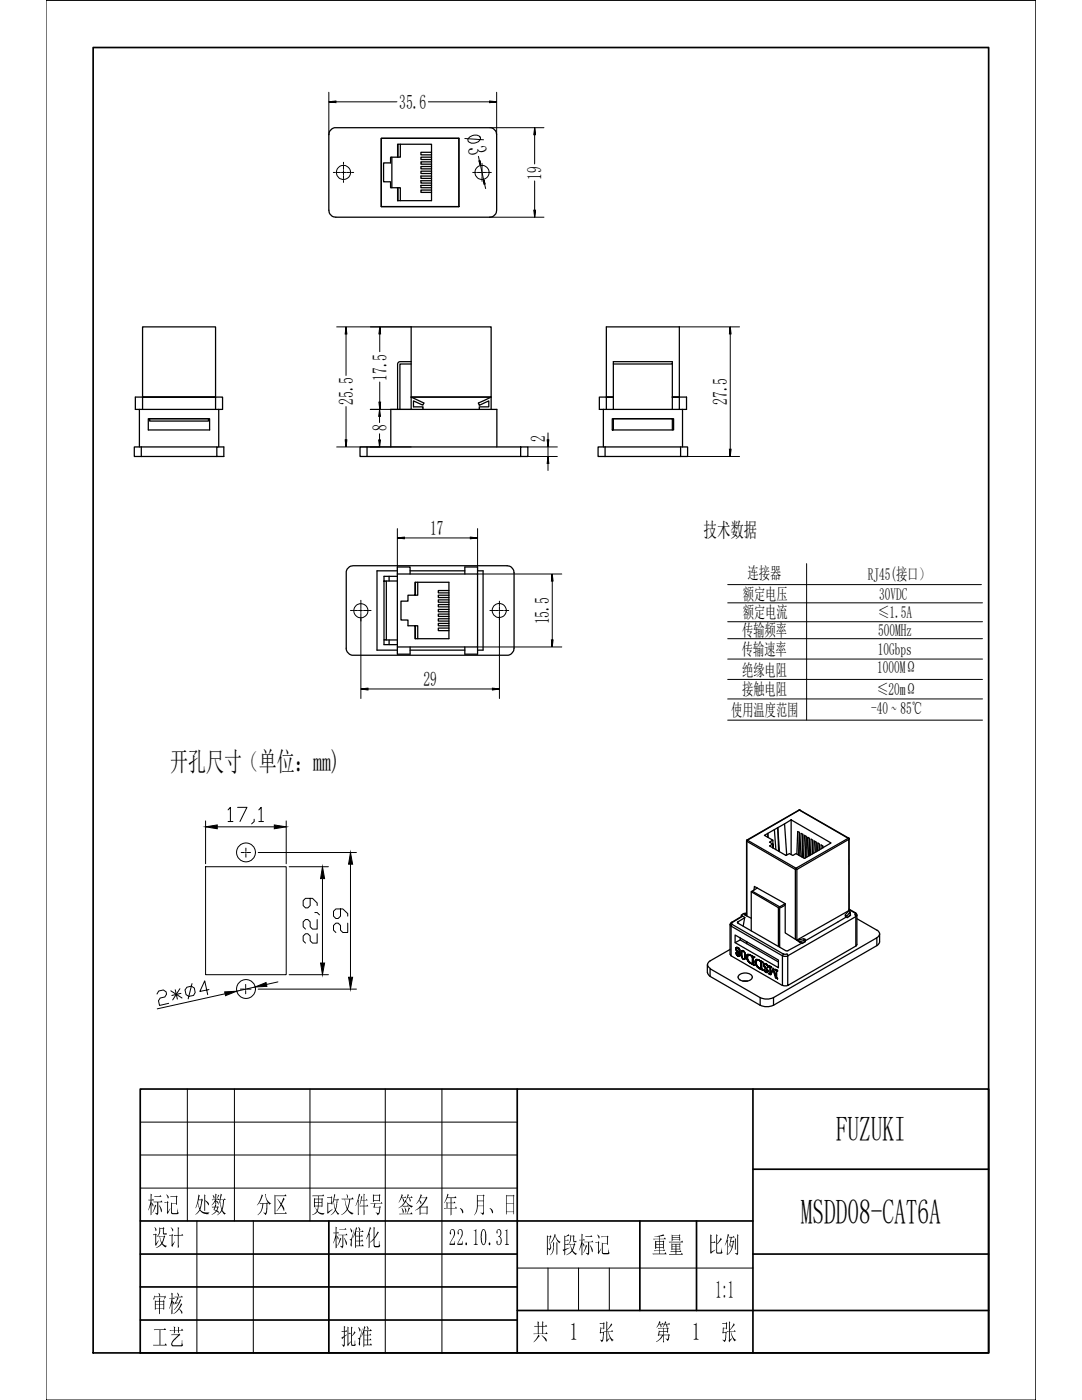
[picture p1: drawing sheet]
<svg xmlns="http://www.w3.org/2000/svg" width="216mm" height="279mm" viewBox="0 0 216 279" stroke-linecap="round" stroke-linejoin="round" font-family="sans-serif">
<!-- layer: 0 -->
<g fill="none" stroke="#000" stroke-width=".25">
<path d="M66.3 25.7l.5-.2h30.9a1.45 1.45 0 0 1 1.4 1.4v15.1a1.45 1.45 0 0 1-1.4 1.3h-30.7a1.45 1.45 0 0 1-1.4-1.3v-15.1l.2-.8zM76.1 27.6h15.5v13.6h-15.5zM78.2 31.4v6.1M79.3 37.5l.1 2.5M79.3 28.8h6.8v11.2h-6.8v-2.5h-1.4v-1.2h-1.4v-3.8h1.4v-1.1h1.4zM79.4 37.5h.5v2.5M79.4 28.8l-.1 2.6M79.9 28.8v2.6h-.5M86.1 35.1h-2.1v.5h2.1M86.1 36.1h-2.1v.4h2.1M86.1 37h-2.1v.5h2.1M86.1 30.4h-2.1v.5h2.1"/>
<path d="M86.1 33.2h-2.1v.5h2.1M86.1 37.9h-2.1v.5h2.1M86.1 31.4h-2.1v.4h2.1M86.1 34.2h-2.1v.4h2.1M86.1 32.3h-2.1v.5h2.1M28.4 65.2h14.6v14h-14.6zM82 65.2h16v14h-16zM82 72.2h-2.2l-.4 .3-.1 9.2M82 72.6h-2.2v9.1M82 79.2h16v2.5M82 79.2l2.6 1.2-.2 .5-1.9-.9v1.2h1.9v.5h-2.4zM98 79.2l-2.5 1.2 .1 .5 1.9-.9v1.2h-1.9v.5h2.4"/>
<path d="M121 79.2h1.4h-2.8v2.5h.8M122.4 72.2h11.8v.4h-11.8zM122.4 72.6v9.1M134.2 79.2h2.8v2.5h-.8M134.2 72.6v9.1M27.8 81.7h-.8v-2.5h17.4v2.5h-.8M27.8 89.2v-7.5h15.8v7.5M28.2 89.2h-1.4v1.9h1.4M28.2 89.2v1.9M28.2 89.2h15.1M28.2 91.1h15.1M28.4 81.7v-2.5h14.6v2.5"/>
<path d="M29.6 83.6h12.2v2.2h-12.2zM29.8 83.6h11.8v.4h-11.8zM43.3 89.2h1.4v1.9h-1.4zM73.2 89.2v1.9M82 81.7h-4v7.5M84.4 81.7h11.2M98 81.7h1.1v7.5M103.9 89.2h1.4v1.9h-1.4zM103.9 89.2h-32.1v1.9h32.1M120.4 81.7h15.8v7.5M120.4 81.7v7.5M120.7 89.2h15.1v1.9h-15.1"/>
<path d="M120.7 89.2h-1.4v1.9h1.4M120.7 89.2v1.9M121 81.7v-16.5h14.6v16.5M122.2 83.6h12.2v2.2h-12.2zM122.4 85.8v-2.2h11.8v2.2M135.8 89.2h1.4v1.9h-1.4M69.3 113.5l.4-.4 .8-.2h30.7a1.45 1.45 0 0 1 1.4 1.4v15.1a1.45 1.45 0 0 1-1.4 1.4h-30.7a1.45 1.45 0 0 1-1.4-1.4v-15.4zM76.6 116h.5v11.7h-.5zM77.1 116h2.2M77.6 115v1M79.3 114.6h16v14.5h-16zM79.3 114.6v-1.4h2.5v1.4"/>
<path d="M79.3 115h-2.7v1M79.3 113.9h-4.1v15.9h4.1M81.8 113.9h11M82.8 116.2h6.8v11.3h-6.8v-2.6h-1.4v-1.2h-1.4v-3.7h1.4v-1.2h1.4zM82.9 116.2l-.1 2.6M83.4 116.2v2.6h-.5M89.6 119.7h-2.1v.5h2.1M89.6 117.9h-2.1v.4h2.1M89.6 118.8h-2.1v.5h2.1M92.8 114.6v-1.4h2.5v1.4M95.3 113.9h1.1v15.9h-1.1M76.6 127.7v1h2.7"/>
<path d="M77.1 127.7h2.2M77.6 127.7v1M79.3 129.1v1.5h2.5v-1.5M81.8 129.8h11M82.8 124.9h.1M82.9 127.5v-2.6h.5v2.6M89.6 125.3h-2.1v.6h2.1M89.6 120.7h-2.1v.4h2.1M89.6 121.6h-2.1v.5h2.1M89.6 124.4h-2.1v.5h2.1M89.6 123.5h-2.1v.5h2.1M89.6 122.6h-2.1v.4h2.1"/>
<path d="M92.8 129.1v1.5h2.5v-1.5M149 167.8v15M149.1 167.6l-.1 .3zM149.9 178v7.8M150.1 177.8l5.5 3.2M150.5 177.6v-.7l6.2 3.4-1.4 .8M151.1 177.2l-1.2 .8 5.4 3.1M152.5 166.7l5.4-3.1 7.9 4.6-5.3 3.1-1.7-1-.6 .4-.7-.4-.7 .4-3.3-1.9 .7-.4-.7-.3 .7-.4zM153.2 166.3v.8M154.2 167.7v1.5v-.8M154.5 165.6l.3 3.9M155.4 169.9l-.2-4.7 .3 4.8"/>
<path d="M156.5 164.4l.5 6.2-.2 .1M157.9 163.6v7M158.9 173.3l.1 .2h-.3l.2-.2M159 170.4l.2-4.5 .3 .2-.1 4.6M159.4 161.7l-10.3 5.9M159.4 161.7h.1M159.5 161.7l-10.4 6 9.7 5.6M159.5 161.7l9.7 5.6-10.4 6M159.5 166.1l-.2 4.5M159.6 161.7l9.7 5.6M159.6 170.8l.3-4.5 .3 .2-.1 4.6M160.2 166.5l-.2 4.5"/>
<path d="M160.8 171.2l.1-4.3-.4-.2-.2 4.5M160.9 166.9l-.2 4.3M161.5 170.8v-3.5l-.1 3.5M161.5 167.3l-.3-.2-.2 3.9M162.2 170.3v-2.6l-.4-.2-.1 3.1M162.2 167.7l-.1 2.7M162.9 170v-1.9l-.4-.2-.1 2.3M162.9 168.1l-.1 1.9M163.5 168.4v1.2v-1.2l-.3-.2-.1 1.6M164.2 168.8v.4v-.4l-.4-.2v.8M169.3 167.3h.1v.2zM169.4 167.4v14.4v-14.3l-10.4 6v14.1"/>
<path d="M141.1 192.5v1.6M141.2 194.1l.1 .4 .4 .3M141.7 193.3l10 5.8v1.5l-10-5.7zM141.7 191.7a.8 .8 0 0 0-.5 .8 .8 .8 0 0 0 .5 .8M145.7 189.5l-4 2.3M145.7 184.5l.2 .3M145.7 190.4l.2 .4M145.9 184.8l10.2 6v5.9l-10.2-5.9zM146 184.1h.1l-.1 .2 .1 .2M146.1 184.5l10.2 5.9M146.1 184.5l-.2 .3M146.7 186.6l8.6 5v1.5l-8.6-5z"/>
<path d="M146.8 189.3l.1 .1M146.8 189.3h.1M146.9 189.1h.3l.4 .4a.3 .3 0 0 1 .1 .4 .3 .3 0 0 1-.3 .1 .41 .41 0 0 1 .3 .5 .41 .41 0 0 1-.4 .3l-.4-.3a.27 .27 0 0 1 0-.4 .27 .27 0 0 1 .3-.1l-.3-.4zM146.9 189.5v.1M146.9 189.4v.1M146.9 189.2h.1M146.9 189.1h.1M146.9 190.4h.1M147 190.3h.1M146.9 190.3h.1M146.9 190.2h.1M146.9 190.1v.1"/>
<path d="M147 189.6h.1M146.9 189.6h.1M146.9 190.5h.1M146.9 189.7h.1M147 190h.1M147 189.1h-.1M147 190h-.1M147 190.5h.1M147 189.9h.2M147 189.8h.1M147.1 189.1h.1M147.1 189.1l-.1 .4 .3 .5"/>
<path d="M147.1 189.9h.1M147.1 190.5v.1M147.1 190.5h-.1M147.1 190.1v.5l.2 .2 .2-.1M147.1 189.9l.1 .1M147.2 189.1h.1M147.2 190h.1M147.2 190.7h.1M147.2 190.7h-.1M147.2 190.6l-.1 .1M147.3 189.1h.1M147.2 190.8h.1"/>
<path d="M147.2 184v.2M147.3 190.1h.1M147.2 190.7v.1M147.3 190.2h.1M147.3 190.8h.1M147.3 190h.1M147.3 189.1v.2M147.4 189.3h.1M147.4 190.8h.1M147.4 189.3v.1M147.5 190.3h.1M147.4 190.2h.1"/>
<path d="M147.4 190.2h-.1M147.5 189.9h.1M147.4 189.9h.1M147.4 189.4h.1M147.4 190.2l.1 .1M147.4 190h.1M147.5 189.9l-.2 .1M147.6 189.9h.1M147.6 189.4h.1M147.5 190.7l-.1 .1M147.6 190.6h.1M147.6 190.5h.1"/>
<path d="M147.5 190.8l-.1 .1M147.5 189.9h-.1M147.5 189.4h.1M147.5 189.4h-.1M147.5 190.7h.1M147.5 190.4h.1M147.5 190.4v.1M147.5 190.8h.1M147.6 194.5a1.72 1.72 0 0 1 2.5 .5 1.69 1.69 0 0 1-2.6 .4 .56 .56 0 0 1 .1-.9zM147.6 189.7h.1M147.6 189.7l-.1 .1M147.6 189.7h-.1"/>
<path d="M147.6 189.6l-.1 .1M147.6 189.5l-.1 .1M147.6 190.7h-.1M147.6 190.5l-.1 .1M147.6 190.5h-.1M147.6 190.8h-.2M147.6 190h-.2M147.6 190h.1M147.7 187.2v.4l7.6 4.4M147.7 187.6l-1 .5M147.9 190.5h.1M147.9 190.4h.1"/>
<path d="M147.9 190.3l.1 .1M147.9 190.2l.1 .1M147.9 190.2h.1M147.9 190.1l.1 .1M147.9 190.8h.1M147.9 190.7h.1M147.9 190.6h.1M147.9 190.1h.1M147.9 189.9v.1M148 189.9a.5 .5 0 0 1 .5 0 .5 .5 0 0 1 .2 .5l.1 .5a.38 .38 0 0 1-.3 .6 .38 .38 0 0 1-.5-.4l-.1-.6zM148 190.8v.1M148 189.9h.1"/>
<path d="M148 190.9v.1M148.1 189.8h-.1M148.1 191l-.1 .1M148.1 189.7h.1M148.1 182.8l-2.4 1.6v6.1M148.1 191.1h.1M148.2 191.3h.1M148.2 191.2h-.1M148.3 189.7h.1M148.2 182.8l-2.1 1.3M148.2 195.8h1M148.3 189.7l-.3 .3v.8a.47 .47 0 0 0 .5 .5"/>
<path d="M148.3 191.3h-.1M148.3 189.8h.1M148.3 189.7l-.1 .1M148.3 191.3v.1M148.3 191.4h.1M148.3 189.7v.1M148.3 189.8l.1 .1M148.4 191.4h.1M148.4 191.4h-.1M148.4 189.8v.1M148.4 191.5h.1M148.5 189.9h.1"/>
<path d="M148.5 191.3h.1M148.5 189.9v.1M148.5 191.5h.1M148.5 191.4l-.1 .1M148.6 191.3h.1M148.5 190v.1M148.6 190.5v.1zM148.6 183.1l-.3 1.7M148.6 191.3h-.1M148.6 191.2l-.1 .1M148.6 190.9h.1M148.6 190.1v.1"/>
<path d="M148.6 183.1l-1.4 .9v.2l9.6 5.5M148.7 191.1l-.1 .1M148.7 191.1h-.1M148.7 191l-.1 .1M148.7 190.9l-.1 .1M148.7 190.8h-.1M148.7 190.7l-.1-.1v.2M148.7 190.4v-.1l-.1 .2M148.7 190.3h-.1M148.7 182.5l-.4-.2-.4 .4 .7 .4M148.7 182.5l-.1 .1 1.3 .7M149 191.2h.1"/>
<path d="M149.1 191.1h.1M149 191.1h.1M149 191h.1M149 190.9v.1M149 190.8h.1M149 182.2l-.7 .1 .4 .2M149 182.5l-.3 .1M149 182.3l-.3 .2M149 187.9v.4M149 191.3v.1M149 191.3h.1M149 190.7h.1"/>
<path d="M149 182.8v-14.9l9.7 5.6v14M149 188v.3M149.1 191.3h.1M149.1 190.8l-.1 .1M149.1 190.5h.5l.9 .6h-.2v1.4l.2 .2-1-.6-.3-.4-.2-.5zM149.1 191.5l.1 .1M149.1 191.4v.1M149.1 191.6h.1M149.1 190.6h.1M149.1 190.5h.1M149.2 191.6h.1M149.2 191.8h.1"/>
<path d="M149.2 191.7h.1M149.2 190.5h.1M149.3 191.6l-.1 .1zM149.3 191.9h.1M149.4 190.7l-.2 .2 .1 .7 .3 .5 .6 .2M149.4 191.9h.1M149.4 191.8h.1M149.4 190.6v.1M149.5 190.6l-.1 .1zM149.5 192l.1 .1M149.5 192h.1M149.5 190.6h.2"/>
<path d="M149.6 190.6h-.1M149.6 192.1h.1M149.6 192.1h-.1M149.8 190.6h.1M149.7 192.1v.1M149.7 192.2h-.1M149.8 192.2l.1 .1M149.8 192.2h-.1M149.8 190.7h.1M149.9 190.7v.1M149.9 192.2l-.1 .1M149.9 190.7h.1"/>
<path d="M149.9 190.8h.1M149.9 192.3h.1M150 192.3l-.1 .1M150 190.8h.1M150.2 190.9h.1M150.1 190.8h.1M150.1 192.4l.3 .1M150.2 191.1h.1M150.2 191h.1M150.1 190.9h.1M150.2 192.3h.1M150.1 191.1l.1 1.1"/>
<path d="M150.2 191.1v1.1M150.4 191h.1M150.4 192.5v.1M150.5 191v.1M150.5 191h.1M150.5 192.6h-.1M150.5 192.6h.1M150.5 192.6v.1M150.7 192h.1M150.7 191.9h.1M150.7 192.3l.1-.1zM150.7 192.2h.1"/>
<path d="M150.7 192.1h.1M150.7 191.8h.1M150.7 192.4h.1M150.7 191.7h.1M150.7 191.6h.1M150.9 192.4h.1M150.8 192.4h.1M150.8 192.3h.1M150.8 191.5h.4l1.1 .6h-.3v1.3l.2 .3-1-.6-.3-.4-.2-.7zM150.9 192.5h.1M150.8 192.5h.1M150.9 192.6h.1"/>
<path d="M150.9 191.6h-.1M150.9 192.7h.1M150.9 191.5h-.1M151 192.8h.1M151 192.7h.1M151 191.6l-.1 .4a1.16 1.16 0 0 0 1 1.3M151 192.9h.2h-.2M151.1 192.9h.1M151.1 192.8h.1M151.1 193h.1M151.2 193h.1M151.3 193.1h.1"/>
<path d="M151.3 191.6h.1M151.3 191.6h-.2M151.3 193.2h.1M151.3 193l-.1 .1M151.4 193.1h.1M151.4 191.6h-.1M151.5 191.6h-.1M151.5 193.2h.1M151.5 191.6v.1M151.5 193.3h.1M151.6 191.6l.1 .2M151.6 193.2l-.1 .1"/>
<path d="M151.6 193.3h.1M151.7 193.3h-.1M151.7 199.1l1.3 .3 1.3-.3M151.8 191.8h.1M151.8 191.9h.1M151.9 193.3h.1M151.8 193.3l.3 .2M151.9 192.1h.1M151.8 192.1v1.2zM151.9 192h.1M151.9 192h-.1M151.9 193.2h.1"/>
<path d="M152.1 192h.1M152.1 193.5h.1M152.1 192v.1M152.1 193.6h.1M152.2 192l-.1 .1M152.2 193.6h.1M152.4 192.4l.3-.1 .3 .1 .3 .3-.1 .4-.2-.5a.27 .27 0 0 0-.5-.1 .27 .27 0 0 0 .2 .4l.5 .8a.3 .3 0 0 1-.2 .4 .3 .3 0 0 1-.3-.2l-.2-.2v-.3a.44 .44 0 0 0 .2 .5 .44 .44 0 0 0 .4 0l-.1-.4-.6-.7zM152.4 192.8h.1M152.4 192.7h.1M152.4 192.6h.1M152.4 192.5h.1M152.4 192.4h.1"/>
<path d="M152.5 192.4h.1M152.4 192.9h.1M152.5 193h.1M152.5 192.9h.1M152.5 192.8h.1M152.5 192.7h.1M152.5 193.7h.1M152.5 192.3v.1M152.5 193.8h.1M152.6 193h.1M152.6 193.6v.1M152.6 193.1h.1"/>
<path d="M152.6 192.4l.1-.1zM152.6 193.8v.1M152.7 193.2h.1M152.7 193.1h.1M152.7 193.8h.1M152.7 193.9h.1M152.7 192.4h-.1M152.7 193.3h.2M152.8 192.3h.1M152.7 194h.3M152.8 193.9h-.1M152.8 193.3l.1 .1"/>
<path d="M152.9 193.5h.1M152.9 192.4h-.1M152.9 194.1h.1M153 193.5h.1M153 192.5h.1M153 192.4h-.1M153 193.6l.2 .2M153 192.4l-.1 .1M153 194l-.1 .1M153 192.6h.1M153.1 193.9h.1M153.2 193.9h.1"/>
<path d="M153.1 192.7h.1M153.1 192.5l-.1 .1M153.1 194.1h.1M153.1 194.1h-.1M153.1 193.8l.1 .1M153.2 192.7h.1M153.2 192.9h.1M153.2 193.8h.1M153.2 192.9v.1M153.2 192.8h.1M153.2 193v.1M153.4 192.7l.6 .4h-.2v1.3l.5-1.2 .6 1.9v-1.4l-.3-.3 .6 .4-.2-.1v1.5l.2 .2-.5-.3-.4-1.6-.5 1.1-.4-.3 .2 .1v-1.4z"/>
<path d="M153.4 194.3h.1M153.4 192.7h.1M153.5 194.4l.3 .1M153.6 192.9h.1M153.7 194.3h.1M153.6 194.3l.1-.1zM153.6 193.1l.1 1.1M153.7 193h.1M153.7 194.3l-.1 .1M153.7 193h-.1M153.9 193h.1M154.3 193.5l.4 1.6"/>
<path d="M154.3 193.3l-.5 1.1M154.3 199.1l20.7-11.9v1.5l-20.7 11.9zM154.6 193.4v.1M154.8 195.1h.1M154.8 193.6h.1M154.9 193.6h.1M154.9 195.1v.1M154.9 195.1h.1M154.9 193.7l.1 .1M155.1 193.7h.1M155 195.1h-.1M155.1 193.7h-.1"/>
<path d="M155.1 195.3h.1M155.2 195.3h.1M155.3 181.1v7.8M156.2 190.8l.5 .1 .5-.1M156.2 196.6l.5 .2 .5-.2M156.4 190.4h.6M156.4 190.4l-.2 .3M156.7 180.3v5.9l2.8 1.8M156.7 180.4l-.2 .3-.9 .5h-.2l.2 .2v7.6M156.8 189.7h.4M157 190.4l.2 .3M159 187.6h.1"/>
<path d="M159.5 187.9l1-.2-.1-.4-1.1 .3 .1 .3 .7 .4M159.6 188h.1M159.8 187.9l-.2 .1M159.9 188.3l-2.7 1.4M160.5 187.5l.2-.1v.5l-.7 .4M160.7 187.9l-.6 .4-.6-.4M168.8 182.7l-.1 .1 .3 .3 .7-.4-.1-.8-.2-.2-10.4 5.9 .5 .3M168.9 183l-8.2 4.7M169.3 181.8l-.7 .8 .4 .2 .6-.7 .1 .6-.7 .4M169.4 181.5l1.2 .7M169.4 181.4l1.3 .8M169.6 182.1l-.2 .2"/>
<path d="M170.6 182.6l.2 .3M170.7 182.2l.3 .4M170.7 182.2h-.1l.1 .2-.1 .1M170.8 182.9l-13.6 7.9v5.9l13.6-7.9M170.8 182.9v5.9M171 182.6l-.2 .3M171 182.6v5.9l-.2 .3M171 183.3l4 2.3a.8 .8 0 0 1 .5 .8 .8 .8 0 0 1-.5 .7M175.5 187.9l-.1 .5-.4 .3M175.5 186.4v1.6M151.7 200.6l1.3 .3 1.3-.3"/>
</g>
<g fill="none" stroke="#000" stroke-width=".34">
<path d="M18.6 9.5h178.7v260.5h-178.7zM28 217.3h169.3v52.7h-169.3zM103.2 217.3v52.7M150.2 217.3v52.7M150.2 233.3h47.1M28 256.8h75.2M28 250.3h75.2M28 243.7h122.2M65.6 243.7v26.3M127.7 243.7v17.8M139 243.7v17.8M150.2 250.3h47.1"/>
<path d="M28 263.4h75.2M103.2 261.5h94.1"/>
</g>
<g fill="none" stroke="#000" stroke-width=".2">
<path d="M9.2 .1h197.5v279.3h-197.5zM37.4 217.3v26.4M46.8 217.3v26.4M61.8 217.3v26.4M76.9 217.3v52.7M88.2 217.3v52.7M28 223.9h75.2M28 230.5h75.2M28 237.1h75.2M39.3 243.7v26.3M50.5 243.7v26.3M103.2 253.1h47"/>
<path d="M109.3 253.1v8.4M115.4 253.1v8.4M121.6 253.1v8.4"/>
</g>
<!-- layer: 0 -->
<g fill="none" stroke="#000" stroke-width=".2">
<path d="M65.6 18.4v8.5M99.1 18.4v8.5M66.5 34.4h.4M67 20.3h12.2M67 34.4h.1M67.3 34.4h.6M68 34.4h.1M68.2 34.4h.6M68.5 32.4v.4M68.5 32.9v.1M68.5 33.1v.6M68.5 33.9v.1"/>
<path d="M68.5 34.1v.6M68.5 34.8v.1M68.5 35.1v.5M68.5 35.8v.1M68.5 36v.4M68.9 34.4h.1M69.2 34.4h.6M69.9 34.4h.1M70.1 34.4h.5M85.5 20.3h12.2M92.8 27.6l3.7 .3M93.5 27.6a1.6 1.6 0 0 1 2.3-.3l.1 .4a1.64 1.64 0 0 1-2.5 .5l-.1-.3z"/>
<path d="M94.3 34.4h.7M95.2 34.4h.1M95.4 34.4h.6M95.5 31.2l.2 .9M95.9 33l.6 2.8M96.1 34.4h.1M96.2 32.6v.7M96.2 33.4v.1M96.2 33.6v.6M96.2 34.3v.2M96.2 34.6v.6M96.2 35.3v.1"/>
<path d="M96.2 35.5v.7M96.4 34.4h.5M96.7 36.7l.2 .9M97.1 34.4h.1M97.3 34.4h.7M97.7 25.5h10.8M106.7 26.9v5.8M106.7 36.1v5.9M97.7 43.3h10.8M67.2 65.2h14.8M69 66.6v8.3M75.8 66.6v3.6"/>
<path d="M75.8 76.2v4.1M135.6 65.2h12M145.7 66.6v23.1M67.2 89.2h14.8M69 81.2v6.6M73.9 81.7h8.1M75.7 83.1v1.2M75.7 86.6v1.2M105.3 89.2h5.9M105.3 91.1h5.9M109.3 86.4v1.4M109.3 89.2v1.9"/>
<path d="M109.3 92.5v1.4M135.6 91.1h12M72 119.8v.5M79.3 105.5v8.3M80.7 107.4h13.2M95.3 105.5v8.3M95.3 114.6h16.8M99.7 120v.7M110.2 116v11.7M145.2 116.7h50.6M161 112.5v31.2M69.9 121.8h.5"/>
<path d="M70.5 121.8h.1M70.7 121.8h.6M71.5 121.8h.1M71.7 121.8h.6M72 120.4v.1M72 120.6v.6M72 121.3v.2M72 121.6v.6M72 122.3v.1M72 122.6v.5M72 123.3v16.1M72.4 121.8h.1"/>
<path d="M72.6 121.8h.6M73.4 121.8h.1M73.4 137.5h24.9M73.6 121.8h.4M95.3 129.1h16.8M97.7 121.8h.8M98.6 121.8h.1M98.8 121.8h.6M99.6 121.8h.1M99.7 120.8v.1M99.7 121.1v.6M99.7 121.8v.1"/>
<path d="M99.7 122v.6M99.7 122.8v.1M99.7 123v16.4M99.8 121.8h.6M100.5 121.8h.1M100.8 121.8h.7M145.2 124.1h50.8M145.2 127.5h50.8M145.2 131.5h50.8M145.2 135.6h50.8M145.2 139.5h50.8M145.2 120.3h50.8"/>
<path d="M145.2 143.7h50.8M41 173h16.1v21.5h-16.1zM41 163.8v8.6M43.3 165h11.4M45.5 161.6l.5-.5v2.9M45.5 164h1M47.4 161.1h1.9l-1.4 2.9M48.1 170.1h.7M49 170.1h.1M49.1 169.2v.7M49.1 170.1v.2M49.1 170.4v.7"/>
<path d="M49.3 170.1h.7M50.7 163.5v.5l-.5 .4M51.5 170.1h19.6M51.6 161.6l.5-.5v2.9M51.6 164h1M57.1 163.8v8.6M57.7 173h7.8M61.9 179.3v1.4l-.5 .5h-.4l-.5-.5v-1l.5-.4h1.4l.9 .9v.5M64.3 175.3v16.9M69.9 172.5v22.5M31.3 198.4l.4-.6 .9-.2 .5 .4 .1 .4-.3 .6-.9 .2-.4 .5 .2 1 1.9-.5M34.1 197.7l2.2 1.5"/>
<path d="M35 197.5l.4 1.9M35.9 197.3l-1.4 2.3M36.1 198.2l-1.8 .5M37.3 197l.9-.2 .6 .4 .1 .9-.3 .6-.9 .1-.6-.3-.2-.9zM38.3 196.3l-.8 3M41.7 197.5l-1.8 .4 1-2.2 .5 2.8M44.9 198.3l-13.5 3M48 197.4h.7M48.9 197.4h.2M49 196.5v.6M49 197.3v.2M49 197.7v.6"/>
<path d="M49.3 197.4h.8M50.9 197l-3.7 .8M51.5 197.4h19.6M55.5 196l-2.3 .5M57.7 194.5h7.8M62.8 182.1h.5l.5 .5M63.3 186.4v1.8h-.9l-.5-.5v-.9l-.5-.4h-.4l-.5 .4v.9l.5 .5M63.3 183.5v1.9h-.9l-.5-.4v-1l-.5-.5h-.4l-.5 .5v1l.5 .4M67.9 181.4v1.4l-.4 .5h-.5l-.5-.5v-.9l.5-.5h1.4l1 .9v.5M69.4 184.2v1.9h-1l-.5-.5v-.9l-.4-.5h-.5l-.5 .5v.9l.5 .5"/>
<circle cx="68.5" cy="34.4" r="1.41"/>
<circle cx="96.2" cy="34.4" r="1.41"/>
<circle cx="72" cy="121.9" r="1.41"/>
<circle cx="99.6" cy="121.8" r="1.41"/>
<circle cx="49.1" cy="170.1" r="1.88"/>
<circle cx="49.1" cy="197.4" r="1.88"/>
</g>
<g fill="#000" stroke="#000" stroke-width=".2">
<path d="M41 165l2.3-.4v.8zM54.7 164.6l2.4 .4-2.4 .4zM64.3 173l.5 2.3h-.8zM69.9 170.1l.5 2.4h-.8zM44.8 198l2.4-.2-2.2 .9zM50.9 197l2.2-.9 .2 .8zM64 192.2h.8l-.5 2.3zM69.6 195h.8l-.5 2.4z"/>
<path d="M65.6 20.3h1.4v.2zM65.6 20.3h1.4v-.1z"/>
<path d="M95.7 32.1h.1l.1 .9zM95.5 32.1l.4 .9-.2-.9z"/>
<path d="M96.5 35.8l.2 .9h-.1zM96.5 35.8l.2 .9h.1z"/>
<path d="M97.7 20.2l1.4 .1h-1.4zM97.7 20.3v.2l1.4-.2z"/>
<path d="M106.7 25.5v1.4h-.2zM106.7 25.5v1.4h.1z"/>
<path d="M106.7 42h.1l-.1 1.3zM106.5 42l.2 1.3v-1.3z"/>
<path d="M69 65.2v1.4h-.1zM69 65.2v1.4h.2z"/>
<path d="M75.8 65.2v1.4h-.2zM75.8 65.2v1.4h.1z"/>
<path d="M145.7 65.2v1.4h-.2zM145.7 65.2v1.4h.2z"/>
<path d="M69 87.8h.2l-.2 1.4zM68.9 87.8l.1 1.4v-1.4z"/>
<path d="M75.7 81.7v1.4h-.1zM75.7 81.7v1.4h.2z"/>
<path d="M75.7 87.8h.2l-.2 1.4zM75.6 87.8l.1 1.4v-1.4z"/>
<path d="M75.8 80.3h.1l-.1 1.4zM75.6 80.3l.2 1.4v-1.4z"/>
<path d="M109.3 91.1v1.4h-.1zM109.3 91.1v1.4h.2z"/>
<path d="M109.3 87.8h.2l-.2 1.4zM109.2 87.8l.1 1.4v-1.4z"/>
<path d="M145.7 89.7h.2l-.2 1.4zM145.5 89.7l.2 1.4v-1.4z"/>
<path d="M79.3 107.4h1.4v.1zM79.3 107.4h1.4v-.2z"/>
<path d="M93.9 107.2l1.4 .2h-1.4zM93.9 107.4v.1l1.4-.1z"/>
<path d="M110.2 114.6v1.4h-.2zM110.2 114.6v1.4h.2z"/>
<path d="M72 137.5h1.4v.2zM72 137.5h1.4v-.2z"/>
<path d="M98.3 137.3l1.4 .2h-1.4zM98.3 137.5v.2l1.4-.2z"/>
<path d="M110.2 127.7h.2l-.2 1.4zM110 127.7l.2 1.4v-1.4z"/>
</g>
<g font-size="7">
<text x="166.8" y="227.8">FUZUKI</text>
<text x="159.8" y="244.2">MSDD08-CAT6A</text>
</g>
<g font-size="5.4">
<text x="93.2" y="29.6" transform="rotate(78 93.2 29.6)">3</text>
<text x="34" y="154">开孔尺寸（单位：mm)</text>
</g>
<g font-size="4.9">
<text x="142.7" y="259">1:1</text>
<text x="113.7" y="267.5">1</text>
<text x="138.1" y="267.5">1</text>
</g>
<g font-size="4.7">
<text x="29.4" y="242.1">标记</text>
<text x="38.8" y="242.1">处数</text>
<text x="51.1" y="242.1">分区</text>
<text x="62.1" y="242.1">更改文件号</text>
<text x="79.4" y="242.1">签名</text>
<text x="88.5" y="242.1">年、月、日</text>
<text x="30.4" y="248.6">设计</text>
<text x="66.3" y="248.7">标准化</text>
<text x="89.6" y="248.5">22.10.31</text>
<text x="108.8" y="250.1">阶段标记</text>
<text x="130" y="250.1">重量</text>
<text x="141.2" y="250.1">比例</text>
<text x="30.3" y="261.8">审核</text>
<text x="30.4" y="268.5">工艺</text>
<text x="68" y="268.4">批准</text>
<text x="106.3" y="267.4">共</text>
<text x="119.4" y="267.5">张</text>
<text x="130.8" y="267.5">第</text>
<text x="143.9" y="267.5">张</text>
</g>
<g font-size="4">
<text x="79.7" y="21.7">35.6</text>
<text x="108.1" y="35.9" transform="rotate(-90 108.1 35.9)">19</text>
<text x="77.2" y="76" transform="rotate(-90 77.2 76)">17.5</text>
<text x="70.5" y="80.7" transform="rotate(-90 70.5 80.7)">25.5</text>
<text x="145.1" y="80.8" transform="rotate(-90 145.1 80.8)">27.5</text>
<text x="77.2" y="86.1" transform="rotate(-90 77.2 86.1)">8</text>
<text x="108.8" y="88.2" transform="rotate(-90 108.8 88.2)">2</text>
<text x="85.9" y="106.8">17</text>
<text x="140.4" y="107.1">技术数据</text>
<text x="109.6" y="124.6" transform="rotate(-90 109.6 124.6)">15.5</text>
<text x="84.5" y="136.9">29</text>
</g>
<g font-size="3.4">
<text x="148.2" y="119.7">额定电压</text>
<text x="149.2" y="115.5">连接器</text>
<text x="173.2" y="115.7">RJ45(接口）</text>
<text x="175.5" y="119.8">30VDC</text>
<text x="148.2" y="123.4">额定电流</text>
<text x="175.3" y="123.3">≤1.5A</text>
<text x="148" y="130.7">传输速率</text>
<text x="148.1" y="127">传输频率</text>
<text x="175.2" y="130.6">10Gbps</text>
<text x="175.3" y="127">500MHz</text>
<text x="148.1" y="135">绝缘电阻</text>
<text x="175" y="134.4">1000MΩ</text>
<text x="145.9" y="142.9">使用温度范围</text>
<text x="148.1" y="138.8">接触电阻</text>
<text x="173.8" y="142.5">-40</text>
<text x="175" y="138.8">≤20mΩ</text>
<text x="177.8" y="143.8">~</text>
<text x="179.7" y="142.5">85℃</text>
</g>
</svg>
